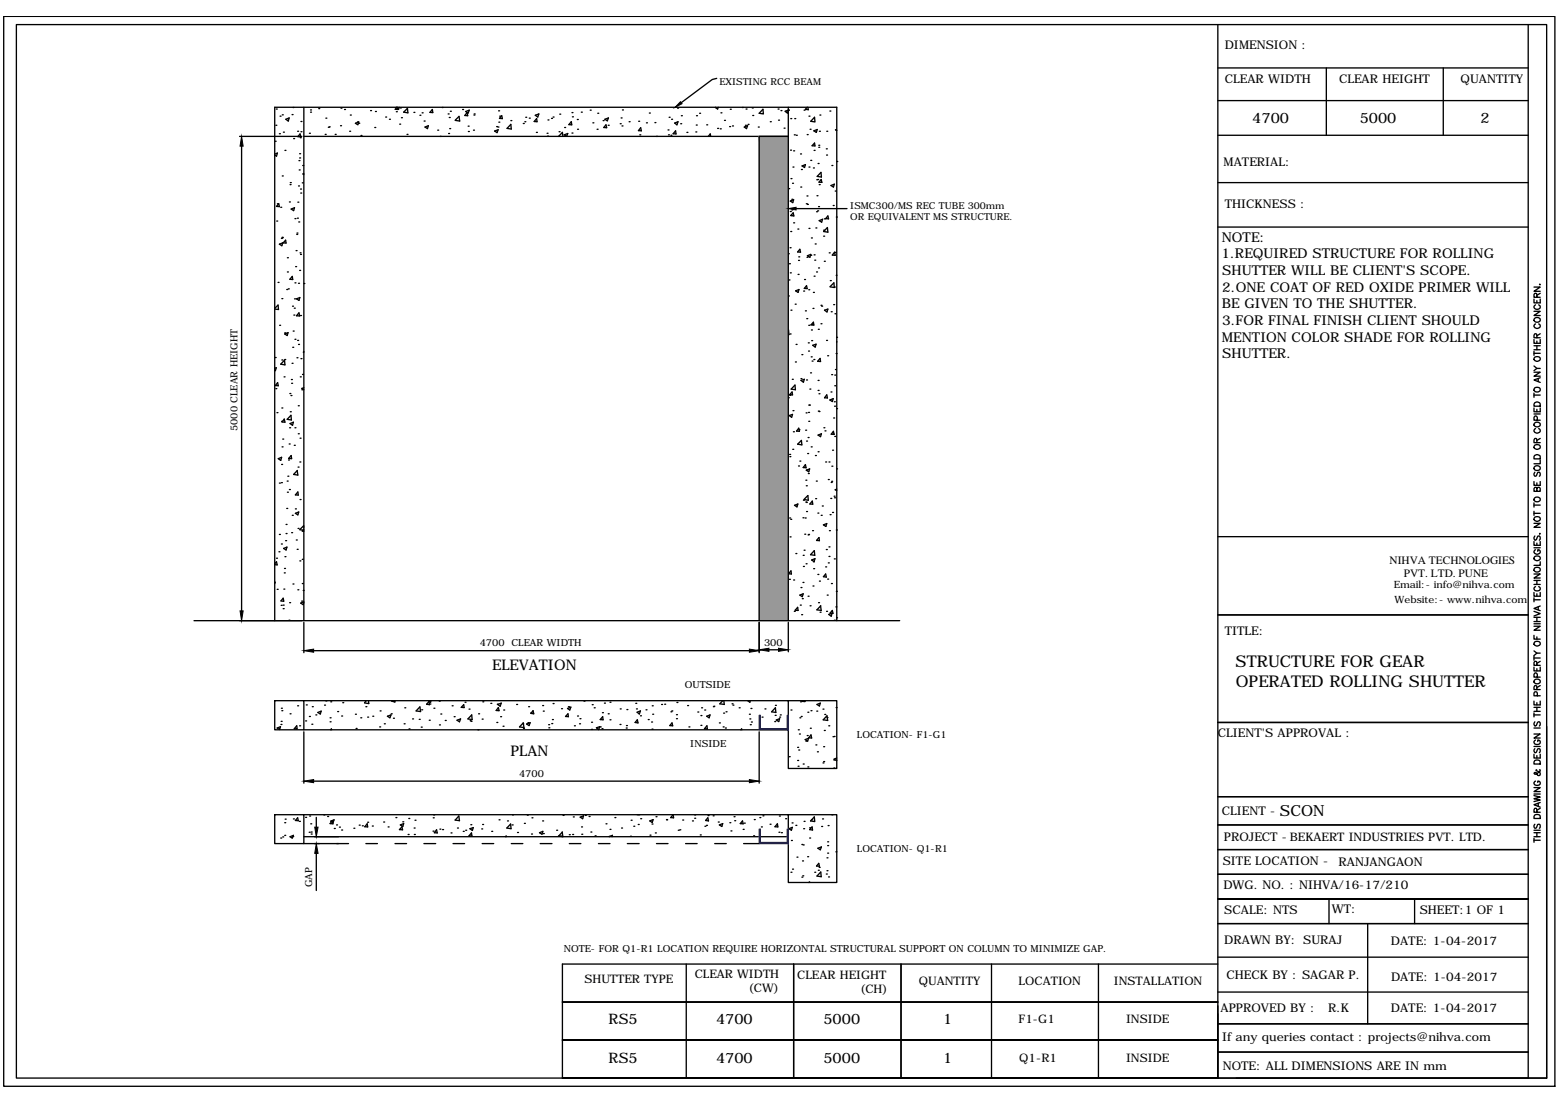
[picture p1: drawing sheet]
<svg xmlns="http://www.w3.org/2000/svg" width="297mm" height="210mm" viewBox="0 0 297 210" stroke-linecap="round" stroke-linejoin="round" font-family="sans-serif">
<!-- layer: 0 -->
<g fill="none" stroke="#000" stroke-width=".25">
<path d="M.7 3.1h295.4v203.8h-295.4zM3.1 4.7h291.4v200.6h-291.4zM136.5 14.9l-.9 .2-5.9 4.4M231.9 4.7v200.6M231.9 12.9h59.1M231.9 19.2h59.1M252.5 12.9v12.9M274.8 12.9v12.9M291 4.7v200.6h-183.9v-21.7h124.8M45.6 26h11.9M46 27.8v88.6M52.3 29.4l.5-.2-.2 .5-.3-.2"/>
<path d="M52.4 26.9h.1M52.5 23.9h.1M52.6 20.8h.1M52.8 38.8h.1M53.1 38.8l.1 .6-.6-.1zM53.2 25.5h.1M53.3 22.1h.1M53.5 39.5h.1M53.7 33.5h.1M53.7 21.9h.1M54 25.2h.1M54.3 28.6h.1"/>
<path d="M54.4 22.7l.7-.2-.2 .6zM55.1 38.5h.1M55.2 35.2h.1M55.3 34.8h.1M55.4 39.8l.7-.2-.2 .5zM55.6 21.8h.1M55.8 20.5h.1M55.9 26.4h.1M56.7 25h.1M56.7 38.5h.1M56.8 35.4h.1M56.9 30.6h.1"/>
<path d="M57 32.4h.1M57.1 29.3h.1M57.1 30.1h.1M57.1 25.5l.2 .6-.6-.1zM57.2 26.2h.1M57.2 36h.1M57.3 36.8h.1M57.3 23.1h.1M57.3 25.1h.1M57.6 34.8h.1M57.6 31.5h.1M57.9 26h92.2h-5.5v92.2"/>
<path d="M57.9 33l-.2 .1 .2 .2M57.9 20.4v97.8M58.9 25.4h.1M59.1 21.4h.1M59.1 20.9h.1M60.7 20.7h.1M61.9 25.6h.1M62 22.5h.1M62.5 24.2h.1M62.7 24.2h.1M63.8 25.6h.1M64.8 23.9h.1"/>
<path d="M64.9 20.6h.1M65.6 20.9h.1M66.6 25h.1M66.7 21.9h.1M67.7 23.5l.6-.3-.2 .6zM68.1 23.2h.1M68.3 23.5h.1M68.7 25.8h.1M70.6 21.1h.1M71.4 24.3h.1M71.5 21.2h.1M73.4 22.3h.1"/>
<path d="M74.2 22.7h.1M75.5 21.3h.1M75.6 20.4l-.2 .1 .5 .3 .1-.4M75.6 20.4l-.3 .4 .5 .1-.1-.5M76.1 23.7h.1M76.2 20.6h.1M76.4 22.4h.1M76.9 21.4l.7-.8 .1 .9zM77.5 25.6h.1M78.8 21.4h.1M80 22h.1M80.4 21.5h.1"/>
<path d="M80.8 23.1h.1M80.9 24.2l.7-.3-.2 .6zM82.3 20.9l.1 .5h-.5zM83.3 24.8h.1M83.8 26h.1M84.2 20.5h.1M85.3 21.7h.1M85.4 25.4h.1M85.5 22.4h.1M85.6 24.5h.1M85.8 21.2h.1M86.7 22.9l.7-.7 .1 .9-.8-.2"/>
<path d="M88.1 20.9h.1M88.7 21.2l.7-.2-.3 .5zM88.9 21.4l.2 .6h-.6zM89.1 24h.1M89.2 25h.1M90.2 24.8h.1M90.2 21.9h.1M90.3 21.7h.1M94.2 25l.7-.3-.3 .6zM94.6 24.1h.1M94.8 24.2h.1M94.9 21.1h.1"/>
<path d="M95 23.3h.1M95.2 22.1h.1M95.5 22l.2 .6-.6-.1zM97.3 23h.1M97.3 23.7l.1 .9-.9-.1zM99.6 23.5h.1M99.9 23.2h.1M100.1 22.3h.1M100.8 22.5h.1M101.9 22l.7-.3-.2 .6zM102.1 25.2h.1M102.2 22.6l.1 .6-.6-.1z"/>
<path d="M104.2 25.4h.1M104.3 25.9h.1M104.3 22.8h.1M105 22.5h.1M105.3 22.3h.1M106.4 26l.7-.8 .1 .8M106.5 25.1h.1M106.6 21.7h.1M107.4 25.7l.7-.3-.2 .6zM107.5 24.3h.1M108.8 23.2l.1 .6-.6-.1zM108.9 25.3h.1"/>
<path d="M108.9 21.4h.1M109 22.3h.1M109.9 22.8h.1M110 24.6h.1M110.7 21.4h.1M112.4 21h.1M112.9 23.4h.1M113.7 24.6h.1M113.8 21.6h.1M114.8 23h.1M115.2 22.7l.7-.2-.3 .5zM115.4 23.8l.1 .5h-.5z"/>
<path d="M115.8 23.9h.1M118.1 23.6h.1M118.3 22.5h.1M118.4 24h.1M118.5 20.9h.1M119.8 23.2h.1M121.6 23.1h.1M121.8 25.7h.1M122 24.3l.1 .6h-.5zM123.1 23.4h.1M123.6 21.5h.1M124.7 23.4h.1"/>
<path d="M125 26h.1M127.2 24.8h.1M127.3 25.7h.1M127.4 22.3h.1M127.7 25.8h.1M127.9 22.7h.1M128.5 23.4l.6-.2-.2 .6zM128.6 24.9l.1 .6h-.5zM129 20.6h.1M129.6 23.6h.1M129.7 22h.1M130.8 25.2h.1"/>
<path d="M132.5 25.1h.1M132.6 23.8h.1M132.6 22h.1M133.2 21.6h.1M134.6 23.8h.1M134.9 26l.3-.5 .1 .5M136.3 20.4l.3 .4 .2-.4M136.6 24.5h.1M137.1 24.5h.1M137.3 21.5h.1M138 22.9h.1M138.9 24.1h.1"/>
<path d="M139.1 20.8h.1M139.5 24h.1M141.3 20.5h.1M141.7 24.2l.7-.3-.3 .6zM141.9 23.9h.1M142.1 20.8h.1M142.4 23.7h.1M143.2 20.6h.1M143.3 22h.1M144.4 24.2h.1M145.3 20.8l.1 .9-.8-.1zM146.7 23.2h.1"/>
<path d="M148.2 20.8h.1M148.2 22.9h.1M148.7 21.1h.1M149.3 24.4h.1M149.5 21.2l.6-.2-.2 .5zM150.1 21h.1M150.1 20.4v97.8M150.2 35.9h.1M150.5 38.3l.6-.3-.2 .6zM150.5 28.6h.1M150.6 22.6h.1M150.6 34h.1"/>
<path d="M150.8 40h.1M150.8 38h.1M150.9 34.9h.1M151 31.8h.1M151.1 28.7h.1M151.2 25.7h.1M151.3 22.6h.1M151.6 39.7h9.7M151.6 25.8h.1M152.4 29.3h.1M152.5 35.6h.1M152.6 32.3h.1"/>
<path d="M152.7 31.6l.7-.2-.2 .5zM153.1 21h.1M153.5 38.8h.1M153.7 37.3h.1M153.7 25.6h.1M153.7 20.4l-.3 .4 .5 .1-.1-.5M153.7 38.9h.1M154 22.1h.1M154 31.8h.1M154.2 24.6h.1M154.4 30.6h.1M154.9 32h.1"/>
<path d="M155 24.9l.6-.2-.2 .5zM155 28.6h.1M155.1 22.3l.1 .9-.8-.1zM155.1 27.2l.1 .6h-.6zM155.5 34.2h.1M155.6 37.3h.1M155.7 34.2h.1M155.8 31.1h.1M155.9 39.4h.1M155.9 28.1h.1M155.9 27.7h.1M156 35.2h.1"/>
<path d="M156 25h.1M156.1 21.9h.1M156.3 32.8l.1 .9-.8-.1zM156.4 34.2l.1 .5h-.6zM157.3 28.3h.1M157.4 29.5h.1M157.4 25h.1M158 21.2h.1M158.2 35.3l.7-.2-.2 .5zM158.4 31.5h.1M158.7 39.1h.1M159 36.4h.1"/>
<path d="M159.1 24.7h.1M159.2 24.8h.1M159.3 30.8h.1M231.9 25.8h59.1M231.9 34.8h59.1M52.3 58.7l.6-.6 .1 .9-.7-.1M52.7 42.1h.1M52.9 53.8h.1M53.2 46.5l.6-.2-.1 .5zM53.6 45.4h.1M53.7 56.9h.1M53.7 45.2h.1"/>
<path d="M53.7 45.3h.1M54.4 45.7l.1 .6h-.6zM54.6 55.1h.1M54.7 51.8h.1M54.7 49.1h.1M54.9 55h.1M55.7 52.6v.6h-.5zM55.7 58.3h.1M56 58.7h.1M56.1 56.9h.1M56.2 41.6h.1M56.2 53.9h.1"/>
<path d="M56.3 50.8h.1M56.4 47.7h.1M56.5 56.9l.6-.2-.2 .5zM56.5 44.6h.1M56.5 44.4h.1M56.6 41.6h.1M56.8 54h.1M56.9 42.3h.1M56.9 59.6l.2 .6-.6-.1zM57.1 51.5h.1M57.1 48.2h.1M57.2 48.5h.1"/>
<path d="M57.9 54h.1M150.1 48.3h.1M150.1 56.4h.1M150.2 53.3h.1M150.3 50.2h.1M150.4 47.2h.1M150.5 52h.1M150.5 40.3h.1M150.6 44.1h.1M150.6 59.1h.1M150.7 41h.1M151 40.5l.2 .6-.6-.1z"/>
<path d="M151.1 42.4h.1M151.4 57.9h.1M151.5 55.4l.6-.3-.1 .6zM151.9 43.6h.1M152 52.3h.1M152 49.6h.1M152.1 48.9h.1M152.3 47.5l.1 .5h-.5zM153 55.4h.1M153.2 53.2h.1M153.4 59.2h.1M153.6 54.4l.1 .6-.6-.1z"/>
<path d="M153.7 49h.1M153.7 48.7l.7-.2-.2 .5zM154 55.2h.1M154 43.5h.1M154.4 48.6h.1M154.5 45.3h.1M154.8 58.7h.1M154.9 55.7h.1M155 48.5h.1M155 52.6h.1M155.1 49.6h.1M155.2 46.5h.1"/>
<path d="M155.3 43.4h.1M155.5 51.8h.1M155.5 40.3h.1M155.7 40.2h.1M155.9 51h.1M156 42l.6-.2-.2 .5zM156.3 58.2h.1M156.4 58.3h.1M156.8 43.8h.1M156.8 45h.1M157 49.8h.1M157 41.7h.1"/>
<path d="M157 59.1l.6-.2-.1 .5zM157.6 43.3l-.8 .8 .8 .1v-.8M157.6 41.1l.2 .6-.6-.1zM157.9 48.2h.1M158.1 54.6l.7-.7 .1 .9-.8-.2M158.1 53.5h.1M158.3 59.4h.1M158.7 58h.1M158.9 54.7h.1M158.9 48l.1 .6h-.5zM159 59.8h.1M159 48.1h.1"/>
<path d="M159.2 41.3h.1M159.3 52.4v.1M231.9 43.3h59.1M292.1 59.3h1.2l-1.2 .8h1.2M292.1 57v.7h1.2v-.7M292.1 54.7h1.2l-1.2 .8h1.2M292.4 58.1a.5 .5 0 0 0-.2 .7 .5 .5 0 0 0 .8 .1l.3-.3-.1-.4-.2-.1M292.6 56.6v-.6l-.4-.1-.1 .7h1.2M292.6 57.3v.4M293.1 54.2h.2zM293.3 55.9l-.7 .3M52.3 70.1l.3-.1-.2 .6-.1-.1"/>
<path d="M52.4 68.1h.1M52.5 74h.1M52.7 78.6h.1M52.9 72.9l.1 .6-.6-.1zM53.2 62h.1M53.7 68.6h.1M53.7 77.7h.1M54.1 71.8h.1M54.1 79.8l.2 .6h-.6zM54.2 68.6l.1 .9-.8-.1zM54.2 68.5h.1M54.2 63.4h.1"/>
<path d="M54.2 63.6l.6-.2-.1 .5zM55.2 75h.1M55.3 78.4h.1M55.4 75.3h.1M55.4 79.1l.1 .9-.8-.1zM55.5 72.3h.1M55.5 73h.1M55.6 69.2h.1M55.7 66.2h.1M55.8 63.1h.1M56 60h.1M56.2 64.6h.1"/>
<path d="M56.5 68.1h.1M56.7 64.8h.1M56.8 77.3h.1M56.8 65.6h.1M57.2 71.8h.1M57.2 60.1h.1M57.3 68.3h.1M57.5 74.2h.1M57.6 71.3h.1M57.9 67v.1M57.9 73.9l-.4 .1 .4 .2M150.1 75.8h.1"/>
<path d="M150.1 62.9l.1 .8h-.1M150.3 79.1l.6-.2-.2 .6zM150.4 75.3h.1M150.4 63.6h.1M150.8 74.7l.1 .5h-.5zM150.9 72.2h.1M151 78.2h.1M151.4 73.3l.1 .9-.8-.1zM151.5 68.9h.1M151.6 65.6h.1M152.5 72.1h.1M152.5 72.5l.6-.3-.1 .6z"/>
<path d="M152.7 67.5h.1M153.5 78.6h.1M153.6 72.4h.1M153.6 60.7h.1M153.9 65.3h.1M154 78.6h.1M154 66.9h.1M154 77.2h.1M154 62h.1M154.1 77.2h.1M154.2 74.1h.1M154.3 71h.1"/>
<path d="M154.5 68h.1M154.5 62.9h.1M154.5 64.9h.1M154.6 68.8h.1M154.7 61.8h.1M154.8 65.8l.6-.2-.2 .5zM154.9 61.4l.1 .5h-.6zM155 68.5h.1M155.8 72.5h.1M155.8 74.4h.1M155.8 78.3h.1M155.8 62.7h.1"/>
<path d="M155.9 78.4h.1M155.9 75h.1M156.2 68.3v.6l-.5-.1zM156.3 61.7h.1M157.4 64.8h.1M157.4 75.2l.2 .6h-.6zM157.6 67.8h.1M158 76.2l.7-.3-.2 .6zM158.2 74.7h.1M158.4 71.4h.1M158.7 79.6h.1M158.9 76.5h.1"/>
<path d="M158.9 77.4h.1M158.9 73.5h.1M158.9 71.4h.1M159.1 70.4h.1M159.2 67.3h.1M159.3 77.8h.1M159.3 64.2h.1M159.3 65.1h.1M292.1 77.7v.7h1.2v-.7M292.1 70.9h1.2l-1.2 .8h1.2M292.1 64.7v.7h1.2v-.7M292.1 66.9v.8"/>
<path d="M292.1 74.9v.8M292.1 78.9h1.2M292.1 75.3h1.2M292.1 69.7l.5 .5M292.1 67.3h1.2M292.1 66.6h1.2M292.1 65.9h1.2M292.2 60.7a.59 .59 0 0 1 .7-.2 .59 .59 0 0 1 .3 .7 .58 .58 0 0 1-.7 .2 .58 .58 0 0 1-.3-.7zM292.3 76.7a.65 .65 0 0 1 .7 0 .65 .65 0 0 1 .3 .7h-1.2zM292.3 73.9a.6 .6 0 0 1 .7-.1 .6 .6 0 0 1 .2 .7 .57 .57 0 0 1-.8 .2 .57 .57 0 0 1-.1-.8zM292.3 68a.59 .59 0 0 1 .6-.1 .59 .59 0 0 1 .3 .7 .63 .63 0 0 1-.7 .2 .63 .63 0 0 1-.4-.6zM292.4 61.7a.52 .52 0 0 0-.1 .8 .52 .52 0 0 0 .8-.1l.2-.4-.3-.3"/>
<path d="M292.6 64.3v-.7h-.4l-.1 .7h1.2M292.6 65v.4M292.6 65.9v.7M292.6 78v.4M292.9 72.1v.6M293.3 72l-1.2 .4 1.2 .4M293.3 70.2h-.7l-.5 .4M293.3 63.6l-.7 .4M53 87.4l.6-.3-.1 .6zM53.2 92h.1M53.6 91.9h.1M53.6 88.5h.1"/>
<path d="M53.6 80.2h.1M53.7 85.1h.1M53.8 83.6h.1M54.5 99.9h.1M54.6 96.8h.1M54.7 91.6h.1M54.7 93.8h.1M54.8 90.7h.1M54.9 87.6h.1M55 87.3h.1M55.1 84.6h.1M55.1 93.2h.1"/>
<path d="M55.1 81.5h.1M55.2 80.7l.7-.3-.2 .6zM55.4 86.8l.1 .6-.5-.1zM55.7 98.2h.1M56 84.8h.1M56.2 81.5h.1M56.2 96.9h.1M56.2 97.8l.7-.3-.2 .6zM56.6 89.6l-.7 .8 .8 .1-.1-.9M56.7 93.7l.1 .6h-.6zM56.8 89h.1M56.8 82.6h.1"/>
<path d="M57.1 88h.1M57.1 95.2h.1M57.1 83.5h.1M150.4 86.6h.1M150.4 98.7h.1M150.4 87h.1M150.6 98.9h.1M150.9 85.6h.1M151.1 82.2h.1M151.3 96.3l.6-.3-.1 .5zM151.6 96.2h.1M151.9 84.6l.7-.7 .1 .8z"/>
<path d="M152 88.8h.1M152.1 81.6l.1 .6-.5-.1zM152.1 81.9h.1M152.3 87.8h.1M152.9 98.6h.1M153 95.3h.1M153.1 95.1l.7-.7 .1 .9-.8-.1M153.3 98.7h.1M153.4 88.5l.1 .6h-.6zM153.4 81.9h.1M153.4 91.5h.1M153.4 95.6h.1"/>
<path d="M153.5 92.5h.1M153.5 95.7h.1M153.5 89.6l.7-.3-.2 .6zM153.6 97.4h.1M153.6 84h.1M153.7 89.5h.1M153.8 86.4h.1M153.9 83.3h.1M153.9 90.2h.1M154 80.2h.1M154.5 85.1h.1M154.7 95.4l.1 .6h-.6z"/>
<path d="M155.3 86.8h.1M155.3 95h.1M155.4 91.6h.1M155.7 97.7h.1M155.8 86h.1M155.8 82.9l.6-.3-.2 .6zM156.4 98.2h.1M156.6 96.4h.1M156.8 100l.6-.3-.1 .6zM156.9 81.5h.1M157.1 82.1h.1M157.2 88h.1"/>
<path d="M157.7 91.3h.1M157.8 88h.1M158.1 98h.1M158.2 94.9h.1M158.3 91.9h.1M158.4 91.7h.1M158.4 88.8h.1M158.5 97.6h.1M158.5 85.8h.1M158.6 82.7h.1M158.7 82.2l.1 .5h-.5zM158.8 94.5h.1"/>
<path d="M158.9 94.8h.1M158.9 83.1h.1M159.3 89.3h.1M159.3 93.2l-.3 .1 .3 .2M292.1 99.7h1.2l-1.2 .7h1.2M292.1 91.7v.7h1.2v-.7M292.1 95.8v.8M292.1 97.4v.8M292.1 97.8h1.2M292.1 96.2h1.2M292.2 86.8a.66 .66 0 0 1 1.1 .2v.4h-1.2zM292.2 80.6a.59 .59 0 0 1 .7-.2 .59 .59 0 0 1 .3 .7 .58 .58 0 0 1-.7 .2 .58 .58 0 0 1-.3-.7z"/>
<path d="M292.3 98.5a.59 .59 0 0 1 .6-.1 .59 .59 0 0 1 .3 .6 .63 .63 0 0 1-.6 .3 .63 .63 0 0 1-.5-.6zM292.3 94.8a.52 .52 0 0 1 .7-.1 .52 .52 0 0 1 0 .8 .51 .51 0 0 1-.7 0 .51 .51 0 0 1 0-.7zM292.3 89.9l-.2 .3 .2 .5 .3-.1 .3-.7h.2l.2 .3-.2 .5M292.3 88.8a.52 .52 0 0 1 .7 0 .52 .52 0 0 1 0 .8 .51 .51 0 0 1-.7-.1 .51 .51 0 0 1 0-.7zM292.3 84.8a.6 .6 0 0 1 .7-.1 .6 .6 0 0 1 .2 .7 .65 .65 0 0 1-.7 .2 .65 .65 0 0 1-.4-.6zM292.4 81.6a.52 .52 0 0 0-.1 .9 .52 .52 0 0 0 .8-.1l.2-.5-.3-.3M292.6 93.1l.3-.3 .2 .1 .2 .2v.5h-1.2l.1-.7h.4v.7M292.6 84.3v-.7l-.3-.1-.2 .3v.5h1.2M292.6 92v.4M292.7 80l-.1-.6-.3-.2-.2 .3v.5h1.2M293.3 87.7v.6h-1.2M293.3 83.5l-.7 .4"/>
<path d="M36.9 118.2h134.4M52.3 118.2v-97.8h107v97.8M52.3 107.4l.3-.4 .2 .6h-.5M52.3 110.9v.3M52.6 106.3h.1M52.8 112.3h.1M53.1 105.1h.1M53.2 101.8h.1M53.5 115.3h.1M53.6 103.6h.1M53.9 113.9l.1 .6h-.5zM53.9 115.3h.1"/>
<path d="M53.9 115.9h.1M54 104.5l.6-.3-.1 .6zM54 112.2h.1M54.1 109.1h.1M54.2 108.3h.1M54.3 106h.1M54.4 103h.1M54.5 101.6h.1M55 118.1h.1M55.1 114.8h.1M55.5 101.5h.1M55.8 111.2h.1"/>
<path d="M56.4 102.9h.1M56.6 104.6h.1M56.7 112.3h.1M56.8 100.7h.1M57.1 106.8h.1M57.1 100.9l.8 .1M57.4 114.5h.1M57.6 111.2h.1M57.6 106.5h.1M57.7 112.5h.1M57.9 100.8l-.3 .4h.3M57.9 100.4l-.1-.3-.7 .8"/>
<path d="M57.9 114.6l-.6 .3 .4 .3 .2-.4M57.9 118.6v5.7M144.6 118.6v5.7M150.1 118.6v5.5M150.3 110.3h.1M150.4 102.3h.1M150.6 108.7l.1 .6h-.6zM151.1 110.5h.1M151.2 116.4h.1M151.5 105.4h.1M151.9 115.7l.1 .6-.6-.1zM152.3 113.4l.6-.3-.1 .6z"/>
<path d="M152.4 115.3h.1M152.5 111.9h.1M152.6 117.1h.1M152.8 114h.1M152.9 110.9h.1M152.9 105.8h.1M153 107.9h.1M153.1 104.8h.1M153.2 101.8h.1M153.5 107.4h.1M153.9 113.6h.1M153.9 101.9h.1"/>
<path d="M154 101.8h.1M154.2 115.4h.1M154.5 106.7l.7-.3-.2 .6zM154.7 101.1h.1M154.8 111.6h.1M154.9 107h.1M154.9 108.3h.1M155.1 104.9v.9l-.8-.2zM155.7 109.4h.1M155.9 114.8h.1M155.9 102.4l.1 .6-.5-.1zM156 110.7h.1"/>
<path d="M156.2 116.6h.1M156.2 115.4l.2 .9-.9-.2M156.3 115.4l-.7 .7M157.2 108h.1M157.2 109.3l.1 .6-.5-.1zM157.3 104.7h.1M157.4 116.4h.1M157.5 113.4h.1M157.6 110.3h.1M157.7 107.2h.1M157.8 117l.6-.2-.1 .6zM157.8 104.2h.1"/>
<path d="M157.8 106h.1M157.9 101.1h.1M158.3 111.2h.1M158.5 116.3l.1 .5h-.5zM158.9 118.1h.1M158.9 106.5h.1M159.2 115.6h.1M159.2 112.6h.1M159.2 101h.1M159.3 117.7h.1M231.9 117.1h59.1M231.9 102.2h59.1"/>
<path d="M292.1 119.3h1.2l-1.2 .7h1.2M292.1 116.4l1.2 .5-1.2 .4M292.1 112.8v.8h1.2v-.8M292.1 109.3h1.2l-1.2 .8h1.2M292.1 103.2v.7h1.2v-.7M292.1 113.9v.7M292.1 118.8h1.2M292.1 118.4h1.2M292.1 117.6h1.2M292.1 114.2h1.2M292.1 111.3h1.2M292.1 110.6h1.2"/>
<path d="M292.1 104.3h1.2M292.3 108.1a.6 .6 0 0 1 .7 0 .6 .6 0 0 1 .2 .6 .57 .57 0 0 1-.8 .2 .57 .57 0 0 1-.1-.8zM292.3 106a.59 .59 0 0 1 .6-.1 .59 .59 0 0 1 .3 .6 .63 .63 0 0 1-.7 .3 .63 .63 0 0 1-.4-.6zM292.3 102.1l-.2 .3 .2 .5 .3-.1 .3-.7h.2l.2 .3-.2 .5M292.4 111.7a.46 .46 0 0 0-.3 .7 .46 .46 0 0 0 .7 .2 .41 .41 0 0 0 .5-.4 .41 .41 0 0 0-.3-.5M292.4 104.7a.52 .52 0 0 0-.1 .8 .52 .52 0 0 0 .8-.1l.2-.2-.1-.3-.4-.2v.3M292.6 103.4v.5M292.6 110.6v.7M292.6 113.1v.5M292.6 117.6v.8M292.9 115.6v.5M293.2 101.6v.1z"/>
<path d="M293.3 115.4l-1.2 .5 1.2 .4M293.3 107v.7h-1.2M52.3 133.5h5.6v5.5h-5.6zM52.8 138.7l.6-.3-.2 .6zM53.5 138h.1M53.5 137.4h.1M53.6 134.9h.1M53.7 135.4h.1M55.2 136h.1M56.5 138.2l.1 .6h-.6zM56.7 134.4h.1M57.1 138.2h.1"/>
<path d="M57.9 133.5h101.4v12.9h-9.2v-12.9M57.9 139.4v9.8M57.9 139h92.2M58.2 137.3h.1M58.3 134.3h.1M58.9 136.5h.1M59.4 138h.1M59.5 134.6h.1M59.7 123.9h83M60.1 136.2h.1M60.5 135.7l.7-.2-.2 .5zM61.8 134.3h.1"/>
<path d="M62 133.5h.1M62.9 136.7h.1M62.9 137.5h.1M62.9 139l.2-.2v.2M63 133.7h.1M64.3 135.5h.1M65.1 136.4h.1M65.3 133.8h.1M67.7 136h.1M67.8 138.8h.1M68.7 136.7h.1M69.7 134.6h.1"/>
<path d="M69.8 133.5l-.4 .3M70 136.6h.1M70.2 133.5v.5l-.8-.1M71 136.4h.1M72.3 138.5h.1M72.4 135.4h.1M73.2 137.9h.1M73.8 136.4l.7-.2-.3 .5zM74.5 136h.1M74.7 133.5l-.1 .1h.6l-.1-.1M74.9 136.8h.1M75 133.7h.1"/>
<path d="M76.9 137.9h.1M77.1 134.8h.1M77.9 138.8h.1M78.6 136.9h.1M79.8 137h.1M80 134.6l.1 .9-.9-.1zM80.2 138.5h.1M80.3 135.2h.1M81.6 133.5l.4 .3 .1-.3M81.7 133.6l.1 .6-.6-.1zM81.7 137.2h.1M81.9 134.1h.1"/>
<path d="M82.6 134.9h.1M83.6 133.5h.1M83.7 138.1h.1M83.9 136h.1M84.8 137.2h.1M86.1 134.4h.1M86.5 136.5h.1M87 137.2l.7-.3-.2 .6zM88.3 134.2l.1 .6-.6-.1zM88.5 133.8h.1M89.3 135.1h.1M89.5 137.3h.1"/>
<path d="M89.7 137.4h.1M89.8 136.2l.1 .9-.8-.2zM91 139h.1M91.1 136h.1M91.8 137h.1M91.9 133.7h.1M93.5 134h.1M94.6 137.6h.1M94.7 134.1h.1M94.8 134.2l.6-.3-.2 .6zM94.9 134.8l.1 .6-.5-.1zM95.3 136.5h.1"/>
<path d="M95.8 138.3h.1M95.9 135.2h.1M98.4 134.2h.1M99.5 137.8h.1M99.6 137.7l.2 .9-.9-.1zM99.7 138.8h.1M100.3 137.9l.7-.2-.3 .5zM100.5 137.7h.1M100.7 134.6h.1M101.1 135.7h.1M101.5 135.4l.1 .6-.5-.1zM103.3 134.4h.1"/>
<path d="M103.4 135.5h.1M104.5 138h.1M104.5 138.6h.1M105.1 137.8h.1M105.2 137.1h.1M105.3 134h.1M106.9 135h.1M108.1 134.9l.6-.2-.2 .5zM108.1 136l.1 .5h-.5zM108.2 134.6h.1M109.4 138.2h.1M110 136.4h.1"/>
<path d="M110.3 137.9h.1M110.4 136.9h.1M111.2 133.5h.1M112.6 137.6h.1M112.6 138.9h.1M112.8 134.2h.1M113.1 134.8h.1M113.6 138.6l.6-.2-.2 .6zM114.3 138.5h.1M114.6 138.8h.1M114.7 135.7h.1M114.8 136.5v.6h-.5z"/>
<path d="M115.1 133.9h.1M115.8 136h.1M116.1 137.1h.1M116.1 133.8h.1M118.1 138h.1M118.1 135h.1M119.2 138.7h.1M119.3 138.2h.1M119.4 135.2h.1M121.1 134h.1M121.2 135h.1M121.3 135.7l.6-.3-.2 .6z"/>
<path d="M121.4 137.1l.1 .6-.6-.1zM121.9 136.3h.1M123 135.2h.1M123.4 137.1h.1M124.1 137.5h.1M124.1 138.9h.1M124.2 134.4h.1M124.3 136h.1M126 134.2h.1M126.6 134.1h.1M127.7 135.6h.1M127.9 135.4h.1"/>
<path d="M128 137.7l.1 .5h-.6zM128.8 136.9h.1M128.8 136.1h.1M128.9 133.8h.1M130.9 134.4h.1M131.2 138.5h.1M132.9 135.6h.1M133.5 136.3h.1M133.5 138.2h.1M133.6 134.8h.1M134.2 135.2h.1M134.6 136.4l.6-.2-.2 .5z"/>
<path d="M134.6 138.2l.1 .6h-.6zM135.8 134.6h.1M135.9 134.5h.1M137 137.7h.1M137.6 133.5l-.5 .6 .8 .1-.1-.7M137.7 138.5h.1M137.8 135.8h.1M138.1 138.7h.1M138.2 135.6h.1M139.4 134.1h.1M139.6 134.3h.1M140.7 134.8h.1"/>
<path d="M141 139l.2-.2 .1 .2M142.4 133.5l.4 .3 .1-.3M142.7 136h.1M142.8 136.9h.1M142.9 138h.1M143 134.9h.1M143.1 137.5h.1M144.6 139.4v9.8M145.1 136.6h.1M145.7 135h.1M146.4 123.8h1.8M147.5 137.4h.1"/>
<path d="M147.6 136.3h.1M147.6 134.4h.1M147.6 134.8l.1 .9-.8-.1zM147.8 137.1l.6-.2-.1 .5zM148.4 136.6h.1M148.6 136.2h.1M150.6 135.2h.1M152 139h.1M152.2 139.8h.1M152.3 136.7h.1M152.4 133.7h.1M152.6 136.5h.1"/>
<path d="M152.8 133.5l-.1 .1h.6l-.1-.1M153.8 135.7h.1M154.3 138.7h.1M154.4 135.4h.1M154.4 140l.1 .6-.5-.1zM155.5 135.5h.1M155.6 134.2l.6-.3-.2 .6zM156.7 135.1h.1M157 139.1h.1M157 136.1h.1M157.5 136.7h.1M157.5 136.3l.1 .9-.9-.1z"/>
<path d="M157.8 138.2h.1M159.2 134.8h.1M291 137.6h-59.1h59.1M292.1 139.8h1.2l-1.2 .8h1.2M292.1 133.5v.8h1.2v-.8M292.1 127.1v.7h1.2v-.7M292.1 121v.7h1.2M292.1 125v.8M292.1 135.8v.8M292.1 138.7h1.2M292.1 136.2h1.2M292.1 135.5h1.2"/>
<path d="M292.1 134.7h1.2M292.1 125.3h1.2M292.1 124l.5 .4M292.3 137.5l-.2 .3 .2 .5 .3-.1 .3-.7h.2l.2 .3-.2 .5M292.3 129.5a.52 .52 0 0 1 .7-.1 .52 .52 0 0 1 0 .8 .51 .51 0 0 1-.7 0 .51 .51 0 0 1 0-.7zM292.3 122.2a.59 .59 0 0 1 .6 0 .59 .59 0 0 1 .3 .6 .63 .63 0 0 1-.6 .2 .63 .63 0 0 1-.5-.5zM292.6 131.3v-.7h-.4l-.1 .7h1.2M292.6 126.7v-.6l-.4-.1-.1 .7h1.2M292.6 121.3v.4M292.6 127.4v.4M292.6 133.8v.5M292.6 134.7v.8"/>
<path d="M292.7 132.5l-.1-.6-.4-.1-.1 .7h1.2M292.7 129l-.1-.7-.3-.1-.2 .3v.5h1.2M293.3 124.4h-.7l-.5 .5M293.3 130.6l-.7 .4M293.3 126l-.7 .4M294.5 138.4v66.9h-59.1M52.3 155.2h5.6v5.5h-5.6zM53.5 159.6h.1M53.8 159.4h.1M54.2 159.1h.1M54.2 156.7h.1M54.3 156h.1"/>
<path d="M55.2 159.4l.7-.3-.2 .6zM55.7 159.3h.1M55.9 156h.1M56.7 155.8l.1 .5h-.6zM57 156.4h.1M57.9 155.2h101.4v12.9h-9.2v-12.9M57.9 159.4h92.2M58.2 155.7h.1M58.9 158.5h.1M59 155.4h.1M59.2 156.9h.1M59.3 158.9h.1"/>
<path d="M59.3 158.5h.1M59.7 148.8h83M60.2 155.7v1.9M61.7 155.2h.1M62.4 155.5h.1M63 156.4l.6-.2-.2 .5zM63.3 156.3l.1 .6h-.5zM63.7 157.8h.1M64.1 157.1h.1M64.6 157.6h.1M65.1 158.1h.1M67.4 157.8h.1"/>
<path d="M68.4 157.2h.1M69 157.3h.1M69.9 156.9l.1 .6h-.5zM70 156.6h.1M70.9 157.3h.1M73.1 156.6h.1M73.9 157.5h.1M75.4 155.7h.1M76.2 157.1l.7-.2-.2 .5zM76.5 157.5l.2 .6-.6-.1zM76.7 156.5h.1M77.7 158.9h.1"/>
<path d="M77.8 155.9h.1M78.9 157.7h.1M78.9 158.9h.1M79 156.2h.1M82.5 158.3h.1M82.5 155.8h.1M82.6 155.2h.1M83.1 158.1l.2 .6-.6-.1zM83.8 157.9h.1M84.3 158h.1M85.9 158.7h.1M86.6 156.2l.9 .1-.1-.9-.7 .8"/>
<path d="M87.1 157.7h.1M88.2 158.4h.1M88.7 158.1h.1M89.5 157.8l.6-.2-.2 .6zM89.6 157.1h.1M89.8 158.7l.1 .5h-.6zM91.7 157.9h.1M91.9 157h.1M93.6 158.4h.1M95 156.2h.1M96.3 159.4l.1-.2v.2M96.6 156.4h.1"/>
<path d="M97.2 157l.1 .8-.8-.1zM97.5 157.1h.1M97.6 155.2h.1M98.5 158.6h.1M99.9 156.8h.1M100.4 155.3h.1M101.2 158.9h.1M101.3 155.8h.1M102.7 158.6l.7-.2-.2 .5zM103.3 156.4h.1M103.4 158.8h.1M106 158.1h.1"/>
<path d="M106.7 159.2h.1M107 158.5l.2 .9-.9-.2M107.1 158.5l-.7 .7M107.2 155.3h.1M108.4 159h.1M109 158.9h.1M109.2 155.6h.1M110.5 155.6l.6-.2-.2 .5zM110.7 157.5h.1M110.8 158.9h.1M111.4 155.3h.1M112.2 155.5h.1"/>
<path d="M112.5 158.5h.1M113.3 159.2h.1M115.4 156.9h.1M116.1 159.4l.5-.3-.1 .3M116.1 158h.1M117.1 155.7h.1M118.3 157.7h.1M120 159.3h.1M120.2 156.2h.1M120.7 157.4h.1M121.3 155.2h.4M121.5 157h.1"/>
<path d="M121.7 155.2h.1M122 155.9h.1M123.7 156.4l.7-.3-.2 .6zM123.8 159.1h.1M124.1 157h.1M124.8 158.7h.1M124.9 155.6h.1M126.9 156.1h.1M126.9 156.2h.1M128.2 155.2l.1 .6-.6-.1zM129.1 158.1h.1M129.4 158.1h.1"/>
<path d="M130 156.2h.1M131.9 156.4h.1M132.3 155.9h.1M132.3 155.2h.1M133.3 159h.1M134.2 157.4h.1M134.5 157.2h.1M134.8 155.8l.1 .6-.5-.1zM134.8 155.3h.1M135.8 155.4h.1M136.8 156.6h.1M137 157.1l.6-.2-.2 .5z"/>
<path d="M139 156.7h.1M139.2 158.3h.1M139.8 155.6h.1M139.9 156.3h.1M141.4 156.4l.1 .5h-.5zM141.5 158h.1M141.7 156.8h.1M143.5 159.2h.1M143.6 156.1h.1M144.7 155.7h.1M145 157.5h.1M145.3 155.4h.1"/>
<path d="M146.6 157h.1M148 156.9l.1 .6h-.5zM148.3 158.5h.1M148.4 155.4h.1M148.8 158.6h.1M149.6 155.9h.1M150.2 157.8l.7-.2-.2 .5zM150.3 144.1h.1M150.8 156.7h.1M151.5 157.2h.1M151.9 142.4h.1M151.9 144.9h.1"/>
<path d="M152 146h.1M152.1 142.9h.1M152.9 145.5h.1M153 157.8h.1M153.1 156.4h.1M153.3 140.9l.7-.3-.2 .6zM153.4 141.2h.1M153.7 140.1h.1M153.8 146.1h.1M154.2 159.6h.1M154.2 157.7h.1M154.5 156.2h.1"/>
<path d="M154.6 157.5l.1 .6-.5-.1zM155.1 155.6v.9l-.8-.1zM155.3 141.9h.1M155.6 143.2h.1M156.4 157.4h.1M156.6 156h.1M156.7 145.3h.1M156.8 142.2h.1M156.8 145.1h.1M157.7 157.3h.1M158.4 155.2h.1M158.6 140.3h.1"/>
<path d="M158.8 144.8h.1M158.8 146.3h.1M158.8 140.3h.1M159.3 144.4l-.5 .2 .5 .3v-.1M231.9 151.8h59.1M231.9 157.1h59.1M292.1 151.5l1.2 .3-1.2 .3 1.2 .3-1.2 .3M292.1 150h1.2l-1.2 .8h1.2M292.1 143.7v.7h1.2v-.7M292.1 159.7v.7M292.1 159.4h1.2M292.1 158.6h1.2"/>
<path d="M292.1 158.1h1.2M292.1 151.2h1.2M292.1 142.2h1.2M292.3 157l-.2 .3 .2 .5 .3-.1 .2-.7 .4 .1 .1 .4-.2 .3M292.3 155.2a.65 .65 0 0 1 .7 0 .65 .65 0 0 1 .3 .7h-1.2zM292.3 144.9a.65 .65 0 0 1 .7-.1 .65 .65 0 0 1 .3 .7h-1.2zM292.3 142.6l-.2 .3 .2 .5 .3-.2 .2-.6 .4 .1 .1 .4-.2 .3M292.4 148.8h-.1a.51 .51 0 0 0 0 .7 .51 .51 0 0 0 .7 0l.2-.1 .1-.4-.3-.2h-.2v.2M292.4 141a.5 .5 0 0 0-.2 .7 .5 .5 0 0 0 .8 .1 .41 .41 0 0 0 .3-.5 .41 .41 0 0 0-.5-.3v.3M292.6 146.6l-.1 .2a.68 .68 0 0 1 .6 .9h-.3l-.4-.6-.3 .2 .2 .2 .4-.2 .5-.4 .1-.2-.2-.1M292.6 154.7v-.7h-.4l-.1 .7h1.2M292.6 143.9v.5"/>
<path d="M292.6 158.6v.8M292.9 153v.6M293.3 152.9l-1.2 .4 1.2 .4M293.3 154l-.7 .3M57.9 160.7h8.5M60.2 162.5v7.1M69.7 160.7h2.2M75.2 160.7h2.2M80.7 160.7h2.3M86.3 160.7h2.2M91.8 160.7h2.2M97.4 160.7h2.2"/>
<path d="M102.9 160.7h2.2M108.4 160.7h2.2M113.9 160.7h2.2M119.5 160.7h2.2M125 160.7h2.2M130.5 160.7h2.2M136.1 160.7h2.2M141.6 160.7h3M150.6 166.1h.1M150.7 160.1h.1M150.9 165.6h.1M151.8 163.3h.1"/>
<path d="M152.7 167.1h.1M152.7 160.9h.1M152.8 164h.1M152.9 166.8h.1M152.9 160.9h.1M153.8 163.2h.1M154 168.1h.1M155.1 166.1h.1M155.7 161.6l.7-.3-.2 .6zM155.8 165.8h.1M155.9 164.5l.1 .5h-.5zM156 165.2h.1"/>
<path d="M156.3 166.1l.1 .9-.8-.1zM157.3 166.5h.1M157.5 163.4h.1M157.5 165.8h.1M157.6 160.3h.1M157.6 162.5h.1M157.6 161.1h.1M157.8 167h.1M159.2 162.2h.1M231.9 161.8h59.1M231.9 166.5h59.1M231.9 175.9h59.1"/>
<path d="M253.1 171.2v4.7M260.4 175.9v19.1M269.4 171.2v4.7M291 171.2h-59.1h59.1M292.1 160h1.2M107.1 198.1h124.8M107.1 190.9h124.8M130.7 183.6v21.7M151.1 183.6v21.7M171.6 183.6v21.7M188.8 183.6v21.7M209.2 183.6v21.7"/>
<path d="M231.9 191.6v13.7h-55.2M231.9 193.1v12.2h-54.2M231.9 195h59.1M231.9 182.3h59.1M231.9 189h59.1M231.9 205.3h-124.8h124.8M231.9 200.4h59.1"/>
</g>
<path d="M144.6 26v92.2h5.5zM144.6 26h5.5v92.2z" fill="#989898" stroke="#989898" stroke-width=".19"/>
<path d="M129.6 19.4l.3 .4-1.3 .6zM46 26l.3 1.8h-.6zM150.1 39.7l1.5-.2v.5zM45.7 116.4h.6l-.3 1.8zM57.9 123.9l1.8-.3v.6zM142.7 123.6l1.9 .3-1.9 .3zM144.6 123.8l1.8-.3v.6zM148.2 123.5l1.9 .3-1.9 .3zM57.9 148.8l1.8-.3v.6zM59.9 157.6h.7l-.4 1.8zM142.7 148.5l1.9 .3-1.9 .3zM60.2 160.7l.4 1.8h-.7z" fill="#000" stroke="#000" stroke-width=".19"/>
<path d="M144.6 136.3h.2v2.5h5.1v-2.5h.2v2.7h-5.5zM144.6 157.9h.2v2.6h5.1v-2.6h.2v2.8h-5.5z" fill="none" stroke="#00f" stroke-width=".25"/>
<g font-size="3.1">
<text x="235.3" y="127.1">STRUCTURE FOR GEAR</text>
<text x="235.3" y="130.9">OPERATED ROLLING SHUTTER</text>
</g>
<text font-size="2.9" x="243.7" y="155.5">SCON</text>
<g font-size="2.8">
<text x="238.4" y="23.4">4700</text>
<text x="258.9" y="23.4">5000</text>
<text x="281.9" y="23.5">2</text>
<text x="93.7" y="127.6">ELEVATION</text>
<text x="97.2" y="143.9">PLAN</text>
<text x="115.9" y="195.1">RS5</text>
<text x="136.3" y="195.1">4700</text>
<text x="156.8" y="195.1">5000</text>
<text x="179.6" y="195">1</text>
<text x="115.9" y="202.6">RS5</text>
<text x="136.3" y="202.6">4700</text>
<text x="156.8" y="202.6">5000</text>
<text x="179.6" y="202.5">1</text>
</g>
<g font-size="2.6">
<text x="232.6" y="46">NOTE:</text>
<text x="232.6" y="49.2">1.REQUIRED STRUCTURE FOR ROLLING</text>
<text x="232.7" y="52.4">SHUTTER WILL BE CLIENT'S SCOPE.</text>
<text x="232.6" y="58.7">BE GIVEN TO THE SHUTTER.</text>
<text x="232.7" y="55.6">2.ONE COAT OF RED OXIDE PRIMER WILL</text>
<text x="232.6" y="65.1">MENTION COLOR SHADE FOR ROLLING</text>
<text x="232.7" y="61.9">3.FOR FINAL FINISH CLIENT SHOULD</text>
<text x="232.7" y="68.3">SHUTTER.</text>
</g>
<g font-size="2.3">
<text x="233.2" y="9.4">DIMENSION :</text>
<text x="233.2" y="15.8">CLEAR WIDTH</text>
<text x="255" y="15.8">CLEAR HEIGHT</text>
<text x="278.1" y="15.8">QUANTITY</text>
<text x="233" y="31.7">MATERIAL:</text>
<text x="233.2" y="39.6">THICKNESS :</text>
<text x="233.2" y="120.9">TITLE:</text>
<text x="231.9" y="140.4">CLIENT'S APPROVAL :</text>
<text x="232.6" y="155.2">CLIENT -</text>
<text x="233" y="160.2">PROJECT - BEKAERT INDUSTRIES PVT. LTD.</text>
<text x="232.8" y="164.8">SITE LOCATION -</text>
<text x="254.9" y="165">RANJANGAON</text>
<text x="232.9" y="169.4">DWG. NO. : NIHVA/16-17/210</text>
<text x="253.6" y="173.9">WT:</text>
<text x="233.1" y="174">SCALE: NTS</text>
<text x="233.1" y="179.9">DRAWN BY: SURAJ</text>
<text x="270.3" y="174">SHEET:1 OF 1</text>
<text x="264.8" y="180.1">DATE: 1-04-2017</text>
<text x="233.5" y="186.5">CHECK BY : SAGAR P.</text>
<text x="264.9" y="186.8">DATE: 1-04-2017</text>
<text x="232.4" y="192.8">APPROVED BY :</text>
<text x="252.9" y="192.8">R.K</text>
<text x="264.8" y="192.8">DATE: 1-04-2017</text>
<text x="232.7" y="198.3">If any queries contact : projects@nihva.com</text>
<text x="232.8" y="203.7">NOTE: ALL DIMENSIONS ARE IN mm</text>
</g>
<g font-size="2.2">
<text x="264.6" y="107.5">NIHVA TECHNOLOGIES</text>
<text x="267.3" y="110">PVT. LTD. PUNE</text>
<text x="111.3" y="187.2">SHUTTER TYPE</text>
<text x="132.3" y="186.2">CLEAR WIDTH</text>
<text x="142.5" y="189">(CW)</text>
<text x="151.8" y="186.5">CLEAR HEIGHT</text>
<text x="163.8" y="189.2">(CH)</text>
<text x="174.9" y="187.6">QUANTITY</text>
<text x="194" y="187.6">LOCATION</text>
<text x="212.1" y="187.6">INSTALLATION</text>
<text x="194" y="194.8">F1-G1</text>
<text x="214.4" y="194.8">INSIDE</text>
<text x="194.1" y="202.3">Q1-R1</text>
<text x="214.4" y="202.3">INSIDE</text>
</g>
<g font-size="1.9">
<text x="45.2" y="82.1" transform="rotate(-90 45.2 82.1)">5000 CLEAR HEIGHT</text>
<text x="265.4" y="112">Email:- info@nihva.com</text>
<text x="265.5" y="114.9">Website:- www.nihva.com</text>
<text x="91.3" y="123.1">4700</text>
<text x="97.4" y="123.1">CLEAR WIDTH</text>
<text x="145.5" y="123">300</text>
<text x="130.4" y="131.1">OUTSIDE</text>
<text x="131.4" y="142.3">INSIDE</text>
<text x="163.2" y="140.7">LOCATION- F1-G1</text>
<text x="98.8" y="148">4700</text>
<text x="163.2" y="162.2">LOCATION- Q1-R1</text>
<text x="59.5" y="169" transform="rotate(-90 59.5 169)">GAP</text>
<text x="107.3" y="181.4">NOTE- FOR Q1-R1 LOCATION REQUIRE HORIZONTAL STRUCTURAL SUPPORT ON COLUMN TO MINIMIZE GAP.</text>
</g>
<g font-size="1.8">
<text x="137" y="16.3">EXISTING RCC BEAM</text>
<text x="161.9" y="39.7">ISMC300/MS REC TUBE 300mm</text>
<text x="161.9" y="42">OR EQUIVALENT MS STRUCTURE.</text>
</g>
</svg>
